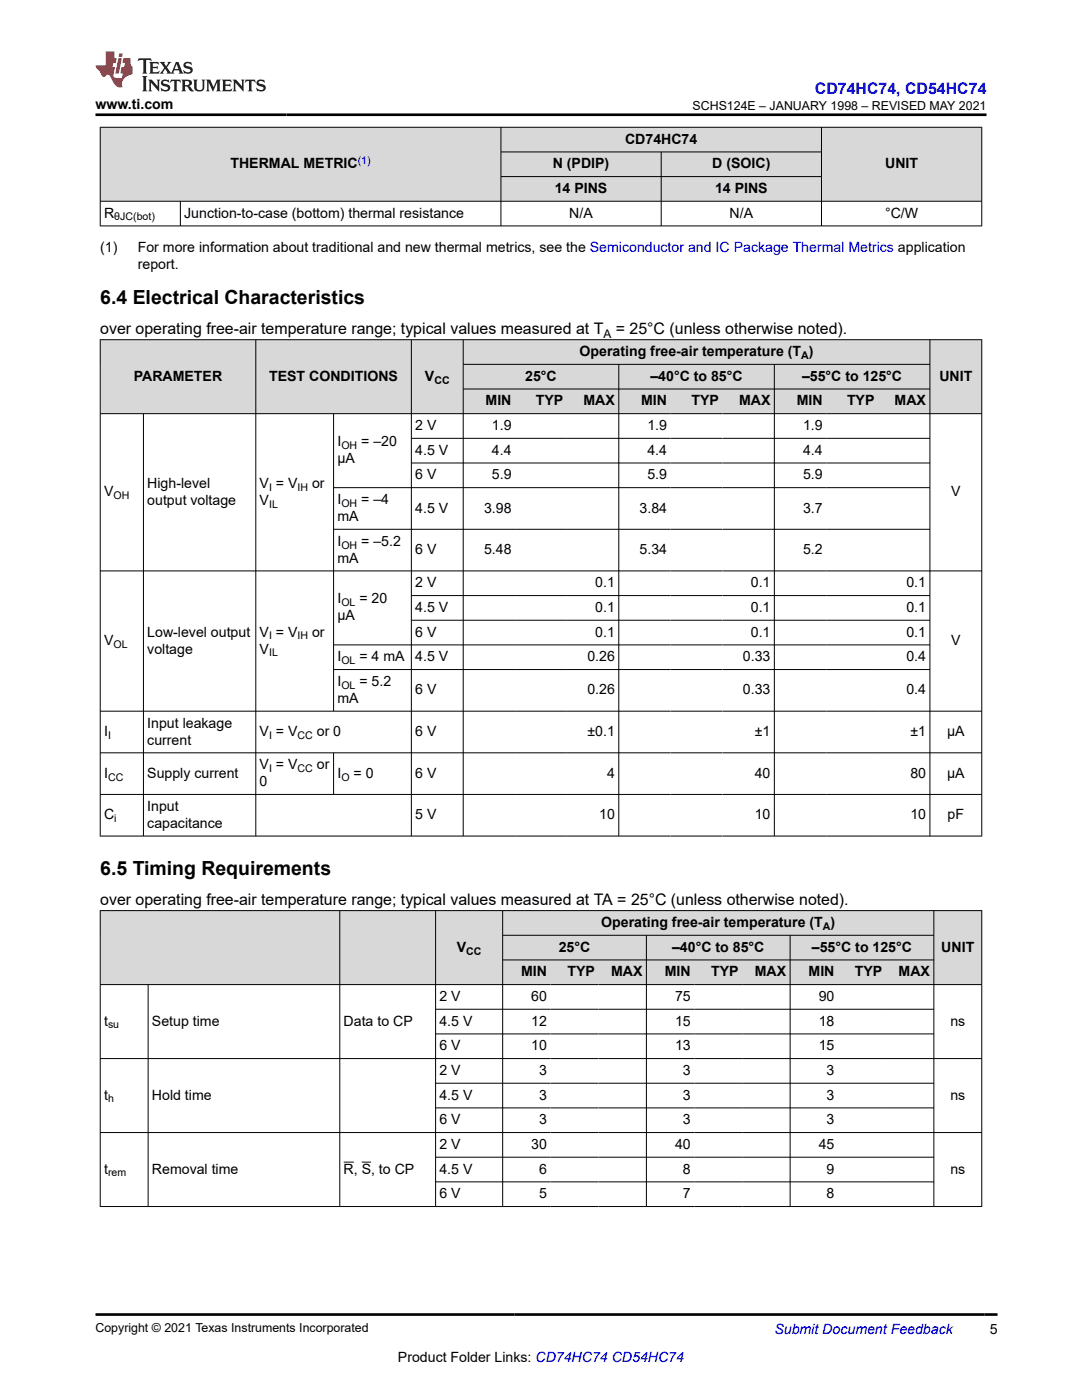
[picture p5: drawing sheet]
<svg xmlns="http://www.w3.org/2000/svg" width="216mm" height="279mm" viewBox="0 0 216 279" stroke-linecap="round" stroke-linejoin="round" font-family="sans-serif">
<g fill="#d8d8d8">
<path d="M20 25.4h175.9v4.9h-175.9z" fill-rule="evenodd"/>
<path d="M20.1 25.5h79.8v14.6h-79.8z" fill-rule="evenodd"/>
<path d="M100 25.5h63.9v4.8h-63.9z" fill-rule="evenodd"/>
<path d="M164 25.5h31.8v14.6h-31.8z" fill-rule="evenodd"/>
<path d="M100 30.4h31.9v4.8h-31.9z" fill-rule="evenodd"/>
<path d="M132 30.4h31.9v4.8h-31.9z" fill-rule="evenodd"/>
<path d="M100 35.3h31.9v4.8h-31.9z" fill-rule="evenodd"/>
<path d="M132 35.3h31.9v4.8h-31.9z" fill-rule="evenodd"/>
</g>
<path d="M19.9 25.4h176.1M20 25.3v19.8M100 25.3v19.8M100 30.3h64M100 35.2h64M131.9 30.3v14.8M163.9 25.3v19.8M195.9 25.3v19.8M19.9 40.2h176.1M19.9 45.1h176.1M36 40.2v4.9" fill="none" stroke="#000" stroke-width=".2"/>
<g fill="#d8d8d8">
<path d="M20 67.8h175.9v4.9h-175.9z" fill-rule="evenodd"/>
<path d="M20.1 67.9h30.9v14.6h-30.9z" fill-rule="evenodd"/>
<path d="M51.1 67.9h30.9v14.6h-30.9z" fill-rule="evenodd"/>
<path d="M82.1 67.9h10.3v14.6h-10.3z" fill-rule="evenodd"/>
<path d="M92.5 67.9h93v4.8h-93z" fill-rule="evenodd"/>
<path d="M185.6 67.9h10.2v14.6h-10.2z" fill-rule="evenodd"/>
<path d="M92.5 72.8h30.9v4.8h-30.9z" fill-rule="evenodd"/>
<path d="M123.5 72.8h30.9v4.8h-30.9z" fill-rule="evenodd"/>
<path d="M154.6 72.8h30.9v4.8h-30.9z" fill-rule="evenodd"/>
<path d="M92.5 77.7h10.3v4.8h-10.3z" fill-rule="evenodd"/>
<path d="M102.8 77.7h10.3v4.8h-10.3z" fill-rule="evenodd"/>
<path d="M113.1 77.7h10.3v4.8h-10.3z" fill-rule="evenodd"/>
<path d="M123.5 77.7h10.3v4.8h-10.3z" fill-rule="evenodd"/>
<path d="M133.8 77.7h10.4v4.8h-10.4z" fill-rule="evenodd"/>
<path d="M144.2 77.7h10.2v4.8h-10.2z" fill-rule="evenodd"/>
<path d="M154.6 77.7h10.3v4.8h-10.3z" fill-rule="evenodd"/>
<path d="M164.9 77.7h10.3v4.8h-10.3z" fill-rule="evenodd"/>
<path d="M175.2 77.7h10.3v4.8h-10.3z" fill-rule="evenodd"/>
</g>
<g fill="none" stroke="#000" stroke-width=".2">
<path d="M19.9 67.8h176.1M20 67.7v99.2M51 67.7v99.2M82.1 67.7v99.2M92.4 67.7v99.2M92.4 72.7h93.2M92.4 77.6h93.2M123.5 72.7v94.2M154.5 72.7v94.2M185.6 67.7v99.2M195.9 67.7v99.2M19.9 82.6h176.1"/>
<path d="M28.6 82.6v84.3M66.6 82.6v59.4M82.1 87.5h103.5M82.1 92.4h103.5M185.6 97.3h-119M19.9 113.9h176.1M66.6 105.6h119M82.1 118.9h103.5M66.6 133.6h119M82.1 123.8h103.5M185.6 128.7h-119M19.9 141.9h176.1"/>
<path d="M19.9 150.2h176.1M19.9 158.5h176.1M66.6 150.2v8.4M19.9 166.9h176.1"/>
</g>
<g fill="#d8d8d8">
<path d="M20 181.7h175.9v5h-175.9z" fill-rule="evenodd"/>
<path d="M20.1 181.8h47.6v14.6h-47.6z" fill-rule="evenodd"/>
<path d="M67.9 181.8h19v14.6h-19z" fill-rule="evenodd"/>
<path d="M87 181.8h13.2v14.6h-13.2z" fill-rule="evenodd"/>
<path d="M100.4 181.8h85.9v4.8h-85.9z" fill-rule="evenodd"/>
<path d="M186.4 181.8h9.4v14.6h-9.4z" fill-rule="evenodd"/>
<path d="M100.4 186.7h28.5v4.8h-28.5z" fill-rule="evenodd"/>
<path d="M129 186.7h28.6v4.8h-28.6z" fill-rule="evenodd"/>
<path d="M157.7 186.7h28.6v4.8h-28.6z" fill-rule="evenodd"/>
<path d="M100.4 191.6h9.5v4.8h-9.5z" fill-rule="evenodd"/>
<path d="M109.9 191.6h9.5v4.8h-9.5z" fill-rule="evenodd"/>
<path d="M119.4 191.6h9.5v4.8h-9.5z" fill-rule="evenodd"/>
<path d="M129 191.6h9.5v4.8h-9.5z" fill-rule="evenodd"/>
<path d="M138.5 191.6h9.6v4.8h-9.6z" fill-rule="evenodd"/>
<path d="M148.1 191.6h9.5v4.8h-9.5z" fill-rule="evenodd"/>
<path d="M157.7 191.6h9.5v4.8h-9.5z" fill-rule="evenodd"/>
<path d="M167.2 191.6h9.6v4.8h-9.6z" fill-rule="evenodd"/>
<path d="M176.8 191.6h9.5v4.8h-9.5z" fill-rule="evenodd"/>
</g>
<g fill="none" stroke="#000" stroke-width=".2">
<path d="M19.9 181.7h176.1M19.9 196.5h176.1M20 181.7v59.2M29.6 196.5v44.4M67.8 181.7v59.2M86.9 181.7v59.2M100.3 181.7v59.2M100.3 186.7h86.1M100.3 191.6h86.1M129 186.7v54.2M157.7 186.7v54.2M186.3 181.7v59.2"/>
<path d="M195.9 181.7v59.2M19.9 211.3h176.1M86.9 201.4h99.5M86.9 206.3h99.5M86.9 216.2h99.5M19.9 226h176.1M68.6 231.9h2M72.2 231.9h1.9M86.9 221.1h99.5M86.9 230.9h99.5M86.9 235.9h99.5M19.9 240.8h176.1"/>
</g>
<path d="M27.7 11.6l-.2 .6 .5-.2h.6v.1v2.2l-.2 .4h1l-.2-.4v-2.2v-.1h.5l.5 .2-.1-.6zM29.8 12.4l.2 .3v1.6l-.2 .4h1.9l.1-.6a1.08 1.08 0 0 1-1.3 .2v-.7h.6l.4 .2v-.7l-.4 .2h-.6v-.5l.2-.2a1 1 0 0 1 1 .3l-.1-.5zM31.8 12.4l1 1.1-1 1.2h.9l-.2-.2 .4-.8 .5 .8-.2 .2h1.6l-.2-.2 .1-.5h1l.1 .5-.1 .2h.9l-.2-.4-.8-1.9h-.5l-1 2.1-.8-1.1 .9-1h-.8l.2 .2-.5 .6-.3-.6 .1-.2zM35.2 12.8l.4 1h-.8zM36.8 12.5a.65 .65 0 0 0-.2 .7 .65 .65 0 0 0 .6 .5l.7 .1 .1 .3a.79 .79 0 0 1-.7 .4 .79 .79 0 0 1-.7-.5l.1 .7 .2-.1a.93 .93 0 0 0 1.1 0 .93 .93 0 0 0 .4-.9 1.46 1.46 0 0 0-1.2-.6l-.1-.3a1.09 1.09 0 0 1 1.2 .2l-.2-.6-.1 .1-.6-.2zM28.4 15.2l.2 .4v2.2l-.2 .4h1l-.2-.4v-2.2l.2-.4zM29.6 15.9l.2 .4v1.5l-.2 .4h.8l-.3-.4v-1.3l1.7 1.8v-2l.2-.4h-.8l.2 .2 .1 1.1-1.2-1.3zM32.3 16a.65 .65 0 0 0-.2 .8 .65 .65 0 0 0 .7 .4l.6 .2 .1 .2a.79 .79 0 0 1-.7 .4 .79 .79 0 0 1-.7-.5l.1 .7 .2-.1a.93 .93 0 0 0 1.1 .1 .93 .93 0 0 0 .4-1 1.46 1.46 0 0 0-1.2-.5l-.1-.4a1.09 1.09 0 0 1 1.2 .2l-.2-.6-.1 .1-.6-.1zM34.1 15.9l-.1 .6a.63 .63 0 0 1 .7-.3l.1 1.6-.3 .4h1l-.2-.4v-1.6a.66 .66 0 0 1 .8 .3l-.1-.6zM36.2 15.9l.2 .4v1.5l-.2 .4h.9l-.2-.2v-.7h.5l.1 .2a.79 .79 0 0 0 1.2 .6l-1-.9a.61 .61 0 0 0 .6-.6 .61 .61 0 0 0-.5-.7zM36.9 16.2h.2a.47 .47 0 0 1 .5 .1 .47 .47 0 0 1 .1 .5l-.2 .1-.6 .1zM38.5 15.9l.2 .2a2.27 2.27 0 0 0 .4 2 1.04 1.04 0 0 0 1.7-.7v-1.3l.2-.2h-.8l.2 .4v1.1a.6 .6 0 0 1-.6 .6 .6 .6 0 0 1-.6-.6v-1.1l.3-.4zM41.1 15.9l.2 .4v1.5l-.2 .4h.7l-.2-.4v-1.4l.9 1.9 .8-1.9v1.4l-.2 .4h1l-.3-.4v-1.5l.3-.4h-.8l-.7 1.5-.7-1.5zM44.3 15.9l.2 .4v1.5l-.2 .4h1.9l.1-.6a1.09 1.09 0 0 1-1.3 .2v-.7h.6l.4 .2v-.6l-.4 .2h-.6v-.6l.2-.1a1.01 1.01 0 0 1 1 .3l-.1-.6zM46.4 15.9l.3 .4v1.5l-.3 .4h.8l-.2-.4v-1.3l1.6 1.8v-2l.2-.4h-.7l.2 .2v1.1l-1.2-1.3zM49 15.9l-.1 .6a.63 .63 0 0 1 .8-.3v1.6l-.3 .4h1l-.2-.4v-1.6a.66 .66 0 0 1 .8 .3l-.1-.6zM51.4 16a.65 .65 0 0 0-.2 .8 .65 .65 0 0 0 .6 .4l.6 .2 .2 .2a.79 .79 0 0 1-.8 .4 .79 .79 0 0 1-.6-.5l.1 .7 .2-.1a.93 .93 0 0 0 1 .1 .93 .93 0 0 0 .5-1 1.46 1.46 0 0 0-1.3-.5l-.1-.4a1.09 1.09 0 0 1 1.3 .2l-.2-.6-.2 .1-.5-.1z" fill="#231f20"/>
<path d="M21.1 10.3v2.7h-2.1l.1 .4 .9 1a.95 .95 0 0 0 .9 .9 .59 .59 0 0 1 .6-.4 .59 .59 0 0 1 .5 .3l.4 .8a1.59 1.59 0 0 0 2.1 1.4 1.61 1.61 0 0 1 1-2.3l1-.3-.1-1.5a1.59 1.59 0 0 1-.4-1.7h-1.4l-.2 .9h.5l-.1 .9h-.5l-.2 .9v.3l.4 .1-.2 .9h-.6a.73 .73 0 0 1-1.1-.7l.3-1.5h-.5l.2-.9h.5l.2-.9h-.5v-1.3zM23.6 11.6l-.6 3.1h.7l.6-3.1zM23.8 10.7l-.1 .6h.7l.1-.6z" fill="#ed1c24"/>
<path d="M19.1 22.9h177.8M19.1 262.3h179.9" fill="none" stroke="#000" stroke-width=".53"/>
<g font-size="3.9">
<text x="20" y="60.6">6.4 Electrical Characteristics</text>
<text x="20" y="174.5">6.5 Timing Requirements</text>
</g>
<text font-size="3.2" fill="#00f" x="162.6" y="18.7">CD74HC74, CD54HC74</text>
<g font-size="3.2">
<text x="20" y="66.7">over operating free-air temperature range; typical values measured at T</text>
<text x="122.9" y="66.7">= 25°C (unless otherwise noted).</text>
<text x="20" y="180.7">over operating free-air temperature range; typical values measured at TA = 25°C (unless otherwise noted).</text>
</g>
<g font-size="2.8">
<text x="19.1" y="21.8">www.ti.com</text>
<text x="124.7" y="28.7">CD74HC74</text>
<text x="46" y="33.6">THERMAL METRIC</text>
<text x="110.3" y="33.6">N (PDIP)</text>
<text x="142.1" y="33.6">D (SOIC)</text>
<text x="176.6" y="33.6">UNIT</text>
<text x="110.7" y="38.5">14 PINS</text>
<text x="142.7" y="38.5">14 PINS</text>
<text x="20.8" y="43.4">R</text>
<text x="36.8" y="43.4">Junction-to-case (bottom) thermal resistance</text>
<text x="113.6" y="43.4">N/A</text>
<text x="145.6" y="43.4">N/A</text>
<text x="176.6" y="43.4">°C/W</text>
<text x="20" y="50.2">(1)</text>
<text x="27.5" y="53.6">report.</text>
<text x="27.5" y="50.2">For more information about traditional and new thermal metrics, see the Semiconductor and IC Package Thermal Metrics application</text>
<text x="115.6" y="71.1">Operating free-air temperature (T )</text>
<text x="26.7" y="76">PARAMETER</text>
<text x="53.7" y="76">TEST CONDITIONS</text>
<text x="84.8" y="76">V</text>
<text x="104.8" y="76">25°C</text>
<text x="129.8" y="76">–40°C to 85°C</text>
<text x="160" y="76">–55°C to 125°C</text>
<text x="187.4" y="76">UNIT</text>
<text x="96.9" y="80.9">MIN</text>
<text x="106.9" y="80.9">TYP</text>
<text x="116.4" y="80.9">MAX</text>
<text x="127.9" y="80.9">MIN</text>
<text x="138" y="80.9">TYP</text>
<text x="147.5" y="80.9">MAX</text>
<text x="159" y="80.9">MIN</text>
<text x="169" y="80.9">TYP</text>
<text x="178.5" y="80.9">MAX</text>
<text x="67.3" y="89.1">I</text>
<text x="72.1" y="89.1">= –20</text>
<text x="82.8" y="85.8">2 V</text>
<text x="98.1" y="85.8">1.9</text>
<text x="129.2" y="85.8">1.9</text>
<text x="160.2" y="85.8">1.9</text>
<text x="67.3" y="92.4">µA</text>
<text x="82.8" y="90.8">4.5 V</text>
<text x="82.8" y="95.7">6 V</text>
<text x="98.1" y="90.8">4.4</text>
<text x="98.1" y="95.7">5.9</text>
<text x="129.2" y="90.8">4.4</text>
<text x="129.2" y="95.7">5.9</text>
<text x="160.2" y="90.8">4.4</text>
<text x="160.2" y="95.7">5.9</text>
<text x="20.8" y="99.1">V</text>
<text x="29.4" y="97.4">High-level</text>
<text x="29.4" y="100.8">output voltage</text>
<text x="51.8" y="100.8">V</text>
<text x="51.8" y="97.4">V = V</text>
<text x="62.3" y="97.4">or</text>
<text x="67.3" y="100.6">I</text>
<text x="72.1" y="100.6">= –4</text>
<text x="189.8" y="99.1">V</text>
<text x="67.3" y="104">mA</text>
<text x="82.8" y="102.3">4.5 V</text>
<text x="96.6" y="102.3">3.98</text>
<text x="127.6" y="102.3">3.84</text>
<text x="160.2" y="102.3">3.7</text>
<text x="67.3" y="108.9">I</text>
<text x="67.3" y="112.3">mA</text>
<text x="72.1" y="108.9">= –5.2</text>
<text x="82.8" y="110.6">6 V</text>
<text x="96.6" y="110.6">5.48</text>
<text x="127.6" y="110.6">5.34</text>
<text x="160.2" y="110.6">5.2</text>
<text x="82.8" y="117.2">2 V</text>
<text x="118.8" y="117.2">0.1</text>
<text x="149.8" y="117.2">0.1</text>
<text x="180.9" y="117.2">0.1</text>
<text x="67.3" y="123.8">µA</text>
<text x="67.3" y="120.4">I</text>
<text x="71.7" y="120.4">= 20</text>
<text x="82.8" y="122.1">4.5 V</text>
<text x="118.8" y="122.1">0.1</text>
<text x="149.8" y="122.1">0.1</text>
<text x="180.9" y="122.1">0.1</text>
<text x="20.8" y="128.7">V</text>
<text x="29.4" y="127.1">Low-level output</text>
<text x="29.4" y="130.4">voltage</text>
<text x="51.8" y="130.4">V</text>
<text x="51.8" y="127.1">V = V</text>
<text x="62.3" y="127.1">or</text>
<text x="67.3" y="132">I</text>
<text x="71.7" y="132">= 4 mA</text>
<text x="82.8" y="127.1">6 V</text>
<text x="82.8" y="132">4.5 V</text>
<text x="117.2" y="132">0.26</text>
<text x="118.8" y="127.1">0.1</text>
<text x="148.3" y="132">0.33</text>
<text x="149.8" y="127.1">0.1</text>
<text x="180.9" y="127.1">0.1</text>
<text x="180.9" y="132">0.4</text>
<text x="189.8" y="128.7">V</text>
<text x="67.3" y="136.9">I</text>
<text x="71.7" y="136.9">= 5.2</text>
<text x="67.3" y="140.3">mA</text>
<text x="82.8" y="138.6">6 V</text>
<text x="117.2" y="138.6">0.26</text>
<text x="148.3" y="138.6">0.33</text>
<text x="180.9" y="138.6">0.4</text>
<text x="20.8" y="146.9">I</text>
<text x="29.4" y="145.2">Input leakage</text>
<text x="29.4" y="148.6">current</text>
<text x="51.8" y="146.9">V = V</text>
<text x="63.2" y="146.9">or 0</text>
<text x="82.8" y="146.9">6 V</text>
<text x="117.2" y="146.9">±0.1</text>
<text x="150.6" y="146.9">±1</text>
<text x="181.7" y="146.9">±1</text>
<text x="189" y="146.9">µA</text>
<text x="20.8" y="155.2">I</text>
<text x="29.4" y="155.2">Supply current</text>
<text x="51.8" y="153.5">V = V</text>
<text x="63.2" y="153.5">or</text>
<text x="67.3" y="155.2">I</text>
<text x="70.5" y="155.2">= 0</text>
<text x="82.8" y="155.2">6 V</text>
<text x="121.1" y="155.2">4</text>
<text x="150.6" y="155.2">40</text>
<text x="181.6" y="155.2">80</text>
<text x="189" y="155.2">µA</text>
<text x="29.4" y="161.8">Input</text>
<text x="51.8" y="156.9">0</text>
<text x="20.8" y="163.5">C</text>
<text x="29.4" y="165.2">capacitance</text>
<text x="82.8" y="163.5">5 V</text>
<text x="119.6" y="163.5">10</text>
<text x="150.6" y="163.5">10</text>
<text x="181.6" y="163.5">10</text>
<text x="189.1" y="163.5">pF</text>
<text x="120" y="185">Operating free-air temperature (T )</text>
<text x="91.1" y="189.9">V</text>
<text x="111.5" y="189.9">25°C</text>
<text x="134.1" y="189.9">–40°C to 85°C</text>
<text x="162" y="189.9">–55°C to 125°C</text>
<text x="187.8" y="189.9">UNIT</text>
<text x="104" y="194.8">MIN</text>
<text x="113.2" y="194.8">TYP</text>
<text x="121.9" y="194.8">MAX</text>
<text x="132.7" y="194.8">MIN</text>
<text x="141.9" y="194.8">TYP</text>
<text x="150.6" y="194.8">MAX</text>
<text x="161.3" y="194.8">MIN</text>
<text x="170.6" y="194.8">TYP</text>
<text x="179.3" y="194.8">MAX</text>
<text x="87.7" y="199.8">2 V</text>
<text x="106" y="199.8">60</text>
<text x="134.7" y="199.8">75</text>
<text x="163.4" y="199.8">90</text>
<text x="20.8" y="204.7">t</text>
<text x="30.3" y="204.7">Setup time</text>
<text x="68.6" y="204.7">Data to CP</text>
<text x="87.7" y="204.7">4.5 V</text>
<text x="87.7" y="209.6">6 V</text>
<text x="106" y="204.7">12</text>
<text x="106" y="209.6">10</text>
<text x="134.7" y="204.7">15</text>
<text x="134.7" y="209.6">13</text>
<text x="163.4" y="204.7">18</text>
<text x="163.4" y="209.6">15</text>
<text x="189.6" y="204.7">ns</text>
<text x="87.7" y="214.5">2 V</text>
<text x="107.6" y="214.5">3</text>
<text x="136.3" y="214.5">3</text>
<text x="164.9" y="214.5">3</text>
<text x="20.8" y="219.5">t</text>
<text x="30.3" y="219.5">Hold time</text>
<text x="87.7" y="219.5">4.5 V</text>
<text x="107.6" y="219.5">3</text>
<text x="136.3" y="219.5">3</text>
<text x="164.9" y="219.5">3</text>
<text x="189.6" y="219.5">ns</text>
<text x="87.7" y="224.4">6 V</text>
<text x="107.6" y="224.4">3</text>
<text x="136.3" y="224.4">3</text>
<text x="164.9" y="224.4">3</text>
<text x="87.7" y="229.3">2 V</text>
<text x="106" y="229.3">30</text>
<text x="134.7" y="229.3">40</text>
<text x="163.4" y="229.3">45</text>
<text x="20.8" y="234.2">t</text>
<text x="30.3" y="234.2">Removal time</text>
<text x="68.6" y="234.2">R, S, to CP</text>
<text x="87.7" y="234.2">4.5 V</text>
<text x="87.7" y="239.1">6 V</text>
<text x="107.6" y="234.2">6</text>
<text x="107.6" y="239.1">5</text>
<text x="136.3" y="234.2">8</text>
<text x="136.3" y="239.1">7</text>
<text x="164.9" y="234.2">9</text>
<text x="164.9" y="239.1">8</text>
<text x="189.6" y="234.2">ns</text>
<text x="197.5" y="266.1">5</text>
<text x="79.4" y="271.7">Product Folder Links: CD74HC74 CD54HC74</text>
</g>
<text font-size="2.8" fill="#00f" x="154.5" y="266.2">Submit Document Feedback</text>
<g font-size="2.5">
<text x="138.2" y="21.9">SCHS124E – JANUARY 1998 – REVISED MAY 2021</text>
<text x="19.1" y="265.9">Copyright © 2021 Texas Instruments Incorporated</text>
</g>
<text font-size="2.4" x="120.4" y="67.4">A</text>
<text font-size="2.1" fill="#00f" x="71.4" y="32.7">(1)</text>
<g font-size="2.1">
<text x="22.8" y="44">θJC(bot)</text>
<text x="159.9" y="71.6">A</text>
<text x="86.7" y="76.6">CC</text>
<text x="68.1" y="89.6">OH</text>
<text x="22.6" y="99.6">OH</text>
<text x="53.7" y="101.3">IL</text>
<text x="53.7" y="97.9">I</text>
<text x="59.4" y="97.9">IH</text>
<text x="68.1" y="101.2">OH</text>
<text x="68.1" y="109.5">OH</text>
<text x="68.1" y="121">OL</text>
<text x="22.6" y="129.3">OL</text>
<text x="53.7" y="131">IL</text>
<text x="53.7" y="127.6">I</text>
<text x="59.4" y="127.6">IH</text>
<text x="68.1" y="132.5">OL</text>
<text x="68.1" y="137.5">OL</text>
<text x="21.6" y="147.5">I</text>
<text x="53.7" y="147.5">I</text>
<text x="59.4" y="147.5">CC</text>
<text x="21.6" y="155.8">CC</text>
<text x="53.7" y="154.1">I</text>
<text x="59.4" y="154.1">CC</text>
<text x="68.1" y="155.8">O</text>
<text x="22.8" y="164.1">i</text>
<text x="164.2" y="185.6">A</text>
<text x="93" y="190.5">CC</text>
<text x="21.6" y="205.3">su</text>
<text x="21.6" y="220">h</text>
<text x="21.6" y="234.8">rem</text>
</g>
</svg>
